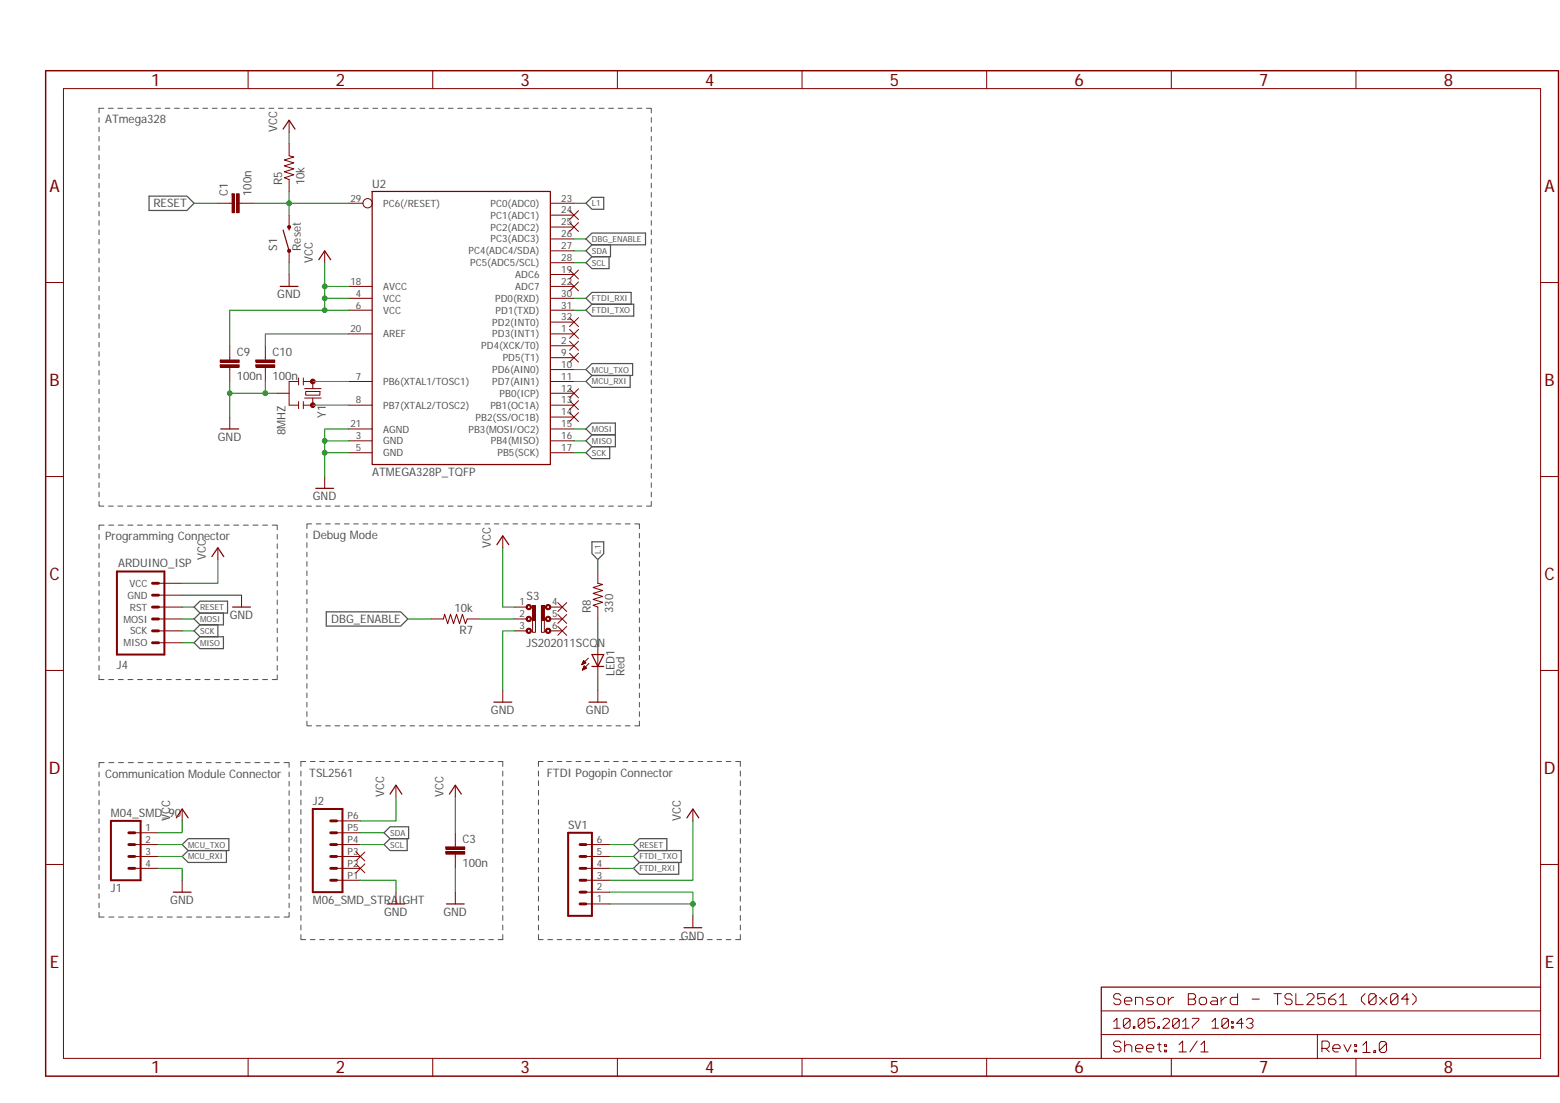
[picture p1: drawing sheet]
<svg xmlns="http://www.w3.org/2000/svg" width="297mm" height="210mm" viewBox="0 0 297 210" stroke-linecap="round" stroke-linejoin="round" font-family="sans-serif">
<path d="M8.4 13.2l288.6 192M297 13.2l-288.6 192" fill="none" stroke="#fff" stroke-width=".19"/>
<g fill="none" stroke="#505050" stroke-width=".19">
<path d="M18.9 22.4v.9M18.9 24.2v.9M18.9 26v.9M18.9 27.7v.9M18.9 29.5v.9M18.9 31.3v.9M18.9 33.1v.9M18.9 34.9v.9M18.9 36.7v.8M18.9 38.4v.9M19.8 20.6h-.9v.9M20.7 20.6h.9"/>
<path d="M22.5 20.6h.9M24.3 20.6h.9M26.1 20.6h.9M27.9 20.6h.9M29.7 20.6h.9M31.5 20.6h.9M33.2 20.6h1M35 20.6h.9M36.8 20.6h.9M38.6 20.6h.9M40.4 20.6h.9M42.2 20.6h.9"/>
<path d="M44 20.6h.9M45.8 20.6h.9M47.6 20.6h.9M49.4 20.6h.9M51.2 20.6h.9M53 20.6h.9M54.8 20.6h.9M56.6 20.6h.9M58.4 20.6h.9M60.2 20.6h.9M62 20.6h.9M63.8 20.6h.9"/>
<path d="M65.6 20.6h.9M67.4 20.6h.9M69.2 20.6h.9M71 20.6h.9M72.8 20.6h.9M74.6 20.6h.9M76.4 20.6h.9M78.2 20.6h.9M80 20.6h.9M81.8 20.6h.9M83.6 20.6h.9M85.4 20.6h.9"/>
<path d="M87.2 20.6h.9M89 20.6h.9M90.8 20.6h.8M92.6 20.6h.8M94.3 20.6h.9M96.1 20.6h.9M97.9 20.6h.9M99.7 20.6h.9M101.5 20.6h.9M103.3 20.6h.9M105.1 20.6h.9M106.9 20.6h.9"/>
<path d="M108.7 20.6h.9M110.5 20.6h.9M112.3 20.6h.9M114.1 20.6h.9M115.9 20.6h.9M117.7 20.6h.9M119.5 20.6h.9M121.3 20.6h.9M123.1 20.6h.9v.9M124 22.4v.9M124 24.2v.9M124 26v.9"/>
<path d="M124 27.7v.9M124 29.5v.9M124 31.3v.9M124 33.1v.9M124 34.9v.9M124 36.7v.8M124 38.4v.9M18.9 40.2v.9M18.9 42v.9M18.9 43.8v.9M18.9 45.6v.9M18.9 47.3v.9"/>
<path d="M18.9 49.1v.9M18.9 50.9v.9M18.9 52.7v.9M18.9 54.5v.9M18.9 56.3v.8M18.9 58v.9M18.9 59.8v.9M124 40.2v.9M124 42v.9M124 43.8v.9M124 45.6v.9M124 47.3v.9"/>
<path d="M124 49.1v.9M124 50.9v.9M124 52.7v.9M124 54.5v.9M124 56.3v.8M124 58v.9M124 59.8v.9M18.9 61.6v.9M18.9 63.4v.9M18.9 65.2v.9M18.9 67v.8M18.9 68.7v.9"/>
<path d="M18.9 70.5v.9M18.9 72.3v.9M18.9 74.1v.9M18.9 75.9v.9M18.9 77.6v.9M18.9 79.4v.9M124 61.6v.9M124 63.4v.9M124 65.2v.9M124 67v.8M124 68.7v.9M124 70.5v.9"/>
<path d="M124 72.3v.9M124 74.1v.9M124 75.9v.9M124 77.6v.9M124 79.4v.9M18.9 95.5v.9h.9M18.9 81.2v.9M18.9 83v.9M18.9 84.8v.9M18.9 86.6v.8M18.9 88.3v.9M18.9 90.1v.9"/>
<path d="M18.9 91.9v.9M18.9 93.7v.9M19.8 100h-.9v.9M20.7 96.4h.9M20.7 100h1M22.5 96.4h.9M22.5 100h1M24.3 96.4h.9M24.4 100h.9M26.1 96.4h.9M26.2 100h.9M27.9 96.4h.9"/>
<path d="M28 100h1M29.7 96.4h.9M29.9 100h.9M31.5 96.4h.9M31.7 100h.9M33.2 96.4h1M33.5 100h1M35 96.4h.9M35.3 100h1M36.8 96.4h.9M37.2 100h.9M38.6 96.4h.9"/>
<path d="M39 100h1M40.4 96.4h.9M40.8 100h1M42.2 96.4h.9M42.7 100h.9M44 96.4h.9M44.5 100h1M45.8 96.4h.9M46.4 100h.9M47.6 96.4h.9M48.2 100h.9M49.4 96.4h.9"/>
<path d="M50 100h.9M51.2 96.4h.9M51.8 100h1v.9M53 96.4h.9M54.8 96.4h.9M56.6 96.4h.9M58.4 96.4h.9M59.3 99.7h-.9v.9M60.2 96.4h.9M60.2 99.7h.9M62 99.7h.9M62 96.4h.9"/>
<path d="M63.8 99.7h.9M63.8 96.4h.9M65.6 99.7h.9M65.6 96.4h.9M67.3 99.7h.9M67.4 96.4h.9M69.1 99.7h.9M69.2 96.4h.9M70.9 99.7h.9M71 96.4h.9M72.7 99.7h.9M72.8 96.4h.9"/>
<path d="M74.5 99.7h.9M74.6 96.4h.9M76.3 99.7h.9M76.4 96.4h.9M78.1 99.7h.8M78.2 96.4h.9M79.8 99.7h.9M80 96.4h.9M81.6 99.7h.9M81.8 96.4h.9M83.4 99.7h.9M83.6 96.4h.9"/>
<path d="M85.2 99.7h.9M85.4 96.4h.9M87 99.7h.9M87.2 96.4h.9M88.7 99.7h.9M89 96.4h.9M90.5 99.7h.9M90.8 96.4h.8M92.3 99.7h.9M92.6 96.4h.8M94.1 99.7h.9M94.3 96.4h.9"/>
<path d="M95.9 99.7h.9M96.1 96.4h.9M97.7 99.7h.9M97.9 96.4h.9M99.5 99.7h.8M99.7 96.4h.9M101.2 99.7h.9M101.5 96.4h.9M103 99.7h.9M103.3 96.4h.9M104.8 99.7h.9M105.1 96.4h.9"/>
<path d="M106.6 99.7h.9M106.9 96.4h.9M108.4 99.7h.9M108.7 96.4h.9M110.1 99.7h.9M110.5 96.4h.9M111.9 99.7h.9M112.3 96.4h.9M113.7 99.7h.9M114.1 96.4h.9M115.5 99.7h.9M115.9 96.4h.9"/>
<path d="M117.3 99.7h.9M117.7 96.4h.9M119.1 99.7h.9M119.5 96.4h.9M120.9 99.7h.8v.9M121.3 96.4h.9M124 81.2v.9M124 83v.9M124 84.8v.9M124 86.6v.8M124 88.3v.9M124 90.1v.9"/>
<path d="M124 91.9v.9M124 93.7v.9M124 95.5v.9h-.9M18.9 101.7v.9M18.9 103.5v.9M18.9 105.3v.9M18.9 107.1v.9M18.9 108.9v.9M18.9 110.7v.8M18.9 112.4v.9M18.9 114.2v.9M18.9 116v.9"/>
<path d="M18.9 117.8v.9M18.9 119.6v.9M52.8 101.7v.9M52.8 103.5v.9M52.8 105.3v.9M52.8 107.1v.9M52.8 108.9v.9M52.8 110.7v.8M52.8 112.4v.9M52.8 114.2v.9M52.8 116v.9M52.8 117.8v.9"/>
<path d="M52.8 119.6v.9M58.4 101.5v.9M58.4 103.3v.9M58.4 105.1v.9M58.4 106.9v.9M58.4 108.7v.9M58.4 110.5v.9M58.4 112.3v.9M58.4 114v.9M58.4 115.8v.9M58.4 117.6v.9M58.4 119.4v.9"/>
<path d="M121.7 101.5v.9M121.7 103.3v.9M121.7 105.1v.9M121.7 106.9v.9M121.7 108.7v.9M121.7 110.5v.9M121.7 112.3v.9M121.7 114v.9M121.7 115.8v.9M121.7 117.6v.9M121.7 119.4v.9M18.9 121.3v.9"/>
<path d="M18.9 123.1v.9M18.9 124.9v.9M18.9 126.7v.9M18.9 128.5v.9h.9M20.7 129.4h1M22.5 129.4h1M24.4 129.4h.9M26.2 129.4h.9M28 129.4h1M29.9 129.4h.9M31.7 129.4h.9M33.5 129.4h1"/>
<path d="M35.3 129.4h1M37.2 129.4h.9M39 129.4h1M40.8 129.4h1M42.7 129.4h.9M44.5 129.4h1M46.4 129.4h.9M48.2 129.4h.9M50 129.4h.9M52.8 128.5v.9h-1M52.8 121.3v.9M52.8 123.1v.9"/>
<path d="M52.8 124.9v.9M52.8 126.7v.9M58.4 121.2v.9M58.4 123v.9M58.4 124.8v.9M58.4 126.6v.9M58.4 128.4v.8M58.4 130.1v.9M58.4 131.9v.9M58.4 133.7v.9M58.4 135.5v.9M58.4 137.3v.9h.9"/>
<path d="M60.2 138.2h.9M62 138.2h.9M63.8 138.2h.9M65.6 138.2h.9M67.3 138.2h.9M69.1 138.2h.9M70.9 138.2h.9M72.7 138.2h.9M74.5 138.2h.9M76.3 138.2h.9M78.1 138.2h.8M79.8 138.2h.9"/>
<path d="M81.6 138.2h.9M83.4 138.2h.9M85.2 138.2h.9M87 138.2h.9M88.7 138.2h.9M90.5 138.2h.9M92.3 138.2h.9M94.1 138.2h.9M95.9 138.2h.9M97.7 138.2h.9M99.5 138.2h.8M101.2 138.2h.9"/>
<path d="M103 138.2h.9M104.8 138.2h.9M106.6 138.2h.9M108.4 138.2h.9M110.1 138.2h.9M111.9 138.2h.9M113.7 138.2h.9M115.5 138.2h.9M117.3 138.2h.9M119.1 138.2h.9M121.7 137.3v.9h-.8M121.7 121.2v.9"/>
<path d="M121.7 123v.9M121.7 124.8v.9M121.7 126.6v.9M121.7 128.4v.8M121.7 130.1v.9M121.7 131.9v.9M121.7 133.7v.9M121.7 135.5v.9M18.9 147v.9M18.9 148.8v.8M18.9 150.5v.9M18.9 152.3v.9"/>
<path d="M18.9 154.1v.9M18.9 155.9v.9M18.9 157.6v1M18.9 159.4v.9M19.8 145.2h-.9v.9M20.7 145.2h1M22.6 145.2h.9M24.4 145.2h1M26.3 145.2h.9M28.1 145.2h1M30 145.2h.9M31.8 145.2h1"/>
<path d="M33.7 145.2h.9M35.6 145.2h.9M37.4 145.2h1M39.3 145.2h.9M41.1 145.2h1M43 145.2h.9M44.8 145.2h1M46.7 145.2h.9M48.5 145.2h1M50.4 145.2h.9M52.2 145.2h1M54.1 145.2h1v.9"/>
<path d="M55.1 147v.9M55.1 148.8v.8M55.1 150.5v.9M55.1 152.3v.9M55.1 154.1v.9M55.1 155.9v.9M55.1 157.6v1M55.1 159.4v.9M57.3 146.8v.9M57.3 148.6v1M57.3 150.5v.9M57.3 152.3v.9"/>
<path d="M57.3 154.1v1M57.3 156v.9M57.3 157.8v.9M57.3 159.6v.9M58.2 145h-.9v.9M59.1 145h.9M60.9 145h.9M62.7 145h.9M64.4 145h1M66.2 145h.9M68 145h.9M69.8 145h.9"/>
<path d="M71.6 145h.9M73.4 145h.9M75.2 145h.9M77 145h.9M78.8 145h.8M80.5 145h.9M82.3 145h.9M84.1 145h.9M85.9 145h.9M87.7 145h.9M89.5 145h.9M91.3 145h.9"/>
<path d="M93.1 145h.9M94.8 145h.9v.9M95.7 146.8v.9M95.7 148.6v1M95.7 150.5v.9M95.7 152.3v.9M95.7 154.1v1M95.7 156v.9M95.7 157.8v.9M95.7 159.6v.9M102.5 146.8v.9M102.5 148.6v1"/>
<path d="M102.5 150.5v.9M102.5 152.3v.9M102.5 154.1v1M102.5 156v.9M102.5 157.8v.9M102.5 159.6v.9M103.4 145h-.9v.9M104.3 145h.9M106.1 145h.9M107.9 145h.9M109.7 145h.9M111.5 145h.9"/>
<path d="M113.3 145h.8M115 145h.9M116.8 145h.9M118.6 145h.9M120.4 145h.9M122.2 145h.9M124 145h.9M125.8 145h.9M127.5 145h1M129.3 145h.9M131.1 145h.9M132.9 145h.9"/>
<path d="M134.7 145h.9M136.5 145h.9M138.3 145h.9M140.1 145h.9v.9M141 146.8v.9M141 148.6v1M141 150.5v.9M141 152.3v.9M141 154.1v1M141 156v.9M141 157.8v.9M141 159.6v.9"/>
<path d="M18.9 161.2v.9M18.9 163v.9M18.9 164.8v.9M18.9 166.6v.8M18.9 168.3v.9M18.9 170.1v.9M18.9 171.9v.9M18.9 173.7v.9h.9M20.7 174.6h1M22.6 174.6h.9M24.4 174.6h1M26.3 174.6h.9"/>
<path d="M28.1 174.6h1M30 174.6h.9M31.8 174.6h1M33.7 174.6h.9M35.6 174.6h.9M37.4 174.6h1M39.3 174.6h.9M41.1 174.6h1M43 174.6h.9M44.8 174.6h1M46.7 174.6h.9M48.5 174.6h1"/>
<path d="M50.4 174.6h.9M52.2 174.6h1M55.1 173.7v.9h-1M55.1 161.2v.9M55.1 163v.9M55.1 164.8v.9M55.1 166.6v.8M55.1 168.3v.9M55.1 170.1v.9M55.1 171.9v.9M57.3 161.5v.9M57.3 163.3v.9"/>
<path d="M57.3 165.1v1M57.3 166.9v1M57.3 168.8v.9M57.3 170.6v1M57.3 172.4v1M57.3 174.3v.9M57.3 176.1v.9M57.3 177.9v1h.9M59.1 178.9h.9M60.9 178.9h.9M62.7 178.9h.9M64.4 178.9h1"/>
<path d="M66.2 178.9h.9M68 178.9h.9M69.8 178.9h.9M71.6 178.9h.9M73.4 178.9h.9M75.2 178.9h.9M77 178.9h.9M78.8 178.9h.8M80.5 178.9h.9M82.3 178.9h.9M84.1 178.9h.9M85.9 178.9h.9"/>
<path d="M87.7 178.9h.9M89.5 178.9h.9M91.3 178.9h.9M93.1 178.9h.9M95.7 177.9v1h-.9M95.7 161.5v.9M95.7 163.3v.9M95.7 165.1v1M95.7 166.9v1M95.7 168.8v.9M95.7 170.6v1M95.7 172.4v1"/>
<path d="M95.7 174.3v.9M95.7 176.1v.9M102.5 177.9v1h.9M102.5 161.5v.9M102.5 163.3v.9M102.5 165.1v1M102.5 166.9v1M102.5 168.8v.9M102.5 170.6v1M102.5 172.4v1M102.5 174.3v.9M102.5 176.1v.9"/>
<path d="M104.3 178.9h.9M106.1 178.9h.9M107.9 178.9h.9M109.7 178.9h.9M111.5 178.9h.9M113.3 178.9h.8M115 178.9h.9M116.8 178.9h.9M118.6 178.9h.9M120.4 178.9h.9M122.2 178.9h.9M124 178.9h.9"/>
<path d="M125.8 178.9h.9M127.5 178.9h1M129.3 178.9h.9M131.1 178.9h.9M132.9 178.9h.9M134.7 178.9h.9M136.5 178.9h.9M138.3 178.9h.9M141 177.9v1h-.9M141 161.5v.9M141 163.3v.9M141 165.1v1"/>
<path d="M141 166.9v1M141 168.8v.9M141 170.6v1M141 172.4v1M141 174.3v.9M141 176.1v.9"/>
</g>
<g fill="none" stroke="#505050" stroke-width=".23">
<path d="M28.4 37.3h7.2l1.4 1.4-1.4 1.4h-7.2zM111.6 38.7l1.1-1.1h2.3v2.2h-2.3zM111.6 50l1.1-1.1h3.3v2.2h-3.3zM111.6 47.8l1.1-1.2h3.5v2.3h-3.5zM111.6 45.5l1.1-1.1h10.2v2.2h-10.2zM111.6 56.8l1.1-1.1h7.5v2.2h-7.5zM111.6 59.1l1.1-1.2h8v2.3h-8zM111.6 70.4l1.1-1.2h7.8v2.3h-7.8zM111.6 72.6l1.1-1.1h7.3v2.2h-7.3zM111.6 86.2l1.1-1.2h3.4v2.3h-3.4zM111.6 81.7l1.1-1.2h4.5v4.5h-4.5l-1.1-1.1 1.1-1.1h4.5h-4.5zM37 115.6l1.1-1.2h5.2v2.3h-5.2z"/>
<path d="M38.1 119h3.4v2.2h-3.4l-1.1-1.1zM38.1 116.7h4.4v2.3h-4.4l-1.1-1.2zM62.1 116.5h14.2l1.4 1.3-1.4 1.4h-14.2zM112.7 103.1h2.3v2.3l-1.2 1.1-1.1-1.1zM38.1 121.2h4.4v2.3h-4.4l-1.1-1.1zM74.3 157.4h3.5v2.3h-3.5l-1.2-1.2zM34.7 160.8l1.1-1.1h7.8v2.2h-7.8zM34.7 163l1.1-1.1h7.3v2.3h-7.3zM73.1 160.8l1.2-1.1h3.2v2.2h-3.2zM120.6 160.8l1.1-1.1h5.3v2.2h-5.3zM120.6 165.3l1.1-1.1h7.5v2.2h-7.5zM120.6 163l1.1-1.1h8v2.3h-8z"/>
</g>
<g fill="none" stroke="#800000" stroke-width=".19">
<path d="M55.1 27.4v2.3l.8 .2-1.8 .6 1.8 .5-1.8 .6 1.8 .6-1.8 .5 1.8 .6-1.8 .5 1 .4v2.2M55.1 52.3v2.2M43.7 79.4v2.3M61.8 90.7v2.3M213.4 189.5l-.3-.3h-.7l-.4 .3v.4l.4 .3h.7l.3 .4v.3l-.3 .4h-.7l-.4-.4M214.1 190.6h1.4v-.4l-.3-.3h-.7l-.4 .3v.7l.4 .4h.7M216.2 191.3v-1.4h1.1l.3 .3v1.1M219.7 189.9h-1.1l-.3 .3 .3 .4h.7l.4 .3-.4 .4h-1M220.4 190.2l.3-.3h.7l.4 .3v.7l-.4 .4h-.7l-.3-.4zM222.5 189.9v1.4M223.5 189.9h-.4l-.6 .7M226.3 189.2h1l.4 .3v.4l-.4 .3 .4 .4v.3l-.4 .4h-1z"/>
<path d="M226.3 190.2h1M228.3 190.2l.4-.3h.7l.3 .3v.7l-.3 .4h-.7l-.4-.4zM230.8 189.9h.7l.3 .3v1.1h-1l-.4-.4 .4-.3h1M232.5 189.9v1.4M233.5 189.9h-.3l-.7 .7M235.6 189.2v2.1h-1l-.4-.4v-.7l.4-.3h1M238.4 190.2h1.4M242.6 189.2h1.4M243.3 189.2v2.1M246 189.5l-.3-.3h-.7l-.3 .3v.4l.3 .3h.7l.3 .4v.3l-.3 .4h-.7l-.3-.4M246.7 189.2v2.1h1.4M248.8 189.5l.4-.3h.7l.3 .3v.4l-1.4 1.4h1.4"/>
<path d="M252.3 189.2h-1.4v1l.7-.3h.3l.4 .3v.7l-.4 .4h-.7l-.3-.4M254.4 189.2l-.7 .3-.7 .7v.7l.3 .4h.7l.4-.4v-.3l-.4-.4h-1M255.1 189.9l.7-.7v2.1M255.1 191.3h1.4M259.5 199l.7-.7v2.1M259.9 189.2l-.7 .7v.7l.7 .7M262 189.5l-1.4 1.4 .4 .4h.7l.3-.4v-1.4l-.3-.3h-.7l-.4 .3v1.4M262.7 189.9l1.4 1.4M264 198.6l-1.4 1.4 .4 .4h.7l.3-.4v-1.4l-.3-.3h-.7l-.4 .3v1.4M264.1 189.9l-1.4 1.4M266.2 189.5l-1.4 1.4 .3 .4h.7l.4-.4v-1.4l-.4-.3h-.7l-.3 .3v1.4M268.3 190.2h-1.4l1-1v2.1"/>
<path d="M268.9 189.2l.7 .7v.7l-.7 .7M259.5 200.4h1.4M261.6 200h.3v.4h-.3z"/>
</g>
<path d="M53.4 54.5h3.3M42 81.7h3.4M60.1 93h3.4" fill="none" stroke="#800000" stroke-width=".23"/>
<path d="M48.7 69.4h3.6v.5h-3.6z" fill="#800000"/>
<path d="M48.7 69.4h3.6v.5h-3.6zM48.7 69.4h.1" fill="none" stroke="#800000" stroke-width=".19"/>
<path d="M48.7 68.5h3.6v.5h-3.6z" fill="#800000"/>
<g fill="none" stroke="#800000" stroke-width=".19">
<path d="M48.7 68.5h3.6v.5h-3.6zM48.7 68.5h.1M50.5 65.8v2.7M50.5 69.9v2.7M46 113.3v2.3M113.8 108.8v2.2l.9 .3-1.8 .5 1.8 .6-1.8 .6 1.8 .5-1.8 .6 1.8 .6-1.8 .5 .9 .4v2.2M110.8 126.5h.2M110.8 126.4h.4M110.9 127.5h.1M110.9 126.3h.5M111 127.4h.2M111 126.2h.5"/>
<path d="M111 127.3h.5M111 126h.4M111 125.9h.3M111.1 127.2h.6M111.1 125.8h.1M111.1 127.1h.5M111.1 125.8l.5 .4-.8 .3zM111.1 127h.4M111.2 126.9h.2M111.2 126.8h.1M111.2 126.8l.5 .4-.8 .4zM112 125.3l-1.2 1.2"/>
<path d="M112.1 126.3l-1.2 1.3M113.8 122.4v6.7M113.8 131.4v2.3"/>
</g>
<path d="M44.3 115.6h3.4M112.1 133.7h3.4M112.7 124.6h2.3l-1.2 2.3zM112.7 126.9h2.3" fill="none" stroke="#800000" stroke-width=".23"/>
<path d="M41.9 69.4h3.6v.5h-3.6z" fill="#800000"/>
<path d="M41.9 69.4h3.6v.5h-3.6zM41.9 69.4h.1" fill="none" stroke="#800000" stroke-width=".19"/>
<path d="M41.9 68.5h3.6v.5h-3.6z" fill="#800000"/>
<g fill="none" stroke="#800000" stroke-width=".19">
<path d="M12.1 16.9h281.2v184.6h-281.2zM47.2 13.5v3.4M82.4 13.5v3.4M117.6 13.5v3.4M152.7 13.5v3.4M187.9 13.5v3.4M223 13.5v3.4M258.2 13.5v3.4M66.4 38.7h2.7M104.8 38.7h4.5M8.7 53.8h3.4M66.4 56.8h4.5"/>
<path d="M66.4 59.1h4.5M66.4 54.5h4.5M104.8 56.8h4.5M104.8 59.1h4.5M104.8 54.5h4.5M104.8 52.3h4.5M104.8 50h4.5M104.8 47.8h4.5M104.8 45.5h4.5M104.8 43.2h4.5M104.8 41h4.5M293.3 53.8h3.5"/>
<path d="M41.9 68.5h3.6v.5h-3.6zM41.9 68.5h.1M43.7 65.8v2.7M43.7 69.9v2.7M66.4 77.1h4.5M66.4 72.6h4.5M66.4 63.6h4.5M104.8 77.1h4.5M104.8 72.6h4.5M104.8 63.6h4.5M104.8 79.4h4.5M104.8 74.9h4.5"/>
<path d="M104.8 70.4h4.5M104.8 68.1h4.5M104.8 65.8h4.5M104.8 61.3h4.5M8.7 90.7h3.4M66.4 86.2h4.5M66.4 83.9h4.5M66.4 81.7h4.5M104.8 86.2h4.5M104.8 83.9h4.5M104.8 81.7h4.5M293.3 90.7h3.5"/>
<path d="M30.2 117.8h4.5M30.2 115.6h4.5M30.2 113.3h4.5M30.2 111h4.5M82.2 117.8h2.2l.3-.9 .5 1.8 .6-1.8 .6 1.8 .5-1.8 .6 1.8 .6-1.8 .5 1.8 .4-.9h2.2M8.7 127.6h3.4M30.2 122.4h4.5M30.2 120.1h4.5M95.7 131.4v2.3M293.3 127.6h3.5M8.7 164.6h3.4M293.3 164.6h3.5"/>
<path d="M209.7 192.4h83.7M209.7 197h41.1M212 194.5l.7-.6v1.8M212 195.7h1.3M213.4 198.5l-.3-.3h-.7l-.4 .3v.4l.4 .3h.7l.3 .4v.3l-.3 .4h-.7l-.4-.4M214.1 199.2l.4-.3h.7l.3 .3v1.1M214.1 198.2v2.1M215.2 194.2l-1.3 1.2 .3 .3h.7l.3-.3v-1.2l-.3-.3h-.7l-.3 .3v1.2M215.8 195.4h.3v.3h-.3zM216.2 199.6h1.4v-.4l-.3-.3h-.7l-.4 .3v.7l.4 .4h.7M218 194.2l-1.3 1.2 .3 .3h.7l.3-.3v-1.2l-.3-.3h-.7l-.3 .3v1.2M218.3 199.6h1.4v-.4l-.4-.3h-.7l-.3 .3v.7l.3 .4h.7"/>
<path d="M219.9 193.9h-1.3v.9l.6-.3h.3l.4 .3v.6l-.4 .3h-.6l-.3-.3M220.4 198.9h.7M220.5 195.4h.3v.3h-.3zM220.7 198.5v1.4l.4 .4M221.4 194.2l.3-.3h.7l.3 .3v.3l-1.3 1.2h1.3M221.8 198.9h.3v.3h-.3zM221.8 199.9h.3v.4h-.3zM224.5 198.9l.7-.7v2.1M224.5 194.2l-1.2 1.2 .3 .3h.6l.3-.3v-1.2l-.3-.3h-.6l-.3 .3v1.2M225.2 194.5l.6-.6v1.8M225.2 195.7h1.2M227 193.9h1.3v.3l-1.3 1.2v.3"/>
<path d="M228 198.2l-1.4 2.1M228.7 198.9l.6-.7v2.1M230.8 194.5l.6-.6v1.8M230.8 195.7h1.2M233.9 194.2l-1.2 1.2 .3 .3h.6l.3-.3v-1.2l-.3-.3h-.6l-.3 .3v1.2M234.5 194.5h.3v.3h-.3zM234.5 195.4h.3v.3h-.3zM236.7 194.8h-1.2l.9-.9v1.8M237.3 194.2l.4-.3h.6l.3 .3v.3l-.3 .3h-.3M238.3 194.8l.3 .3v.3l-.3 .3h-.6l-.4-.3M251.7 199.6h1l.4-.4v-.7l-.4-.3h-1v2.1M252.4 199.6l.7 .7"/>
<path d="M253.8 199.6h1.4v-.4l-.4-.3h-.7l-.3 .3v.7l.3 .4h.7M255.9 198.9l.7 1.4 .7-1.4M258 198.9h.3v.3h-.3zM258 199.9h.3v.4h-.3zM293.4 197h-42.6v4.6M47.2 201.5v3.4M82.4 201.5v3.4M117.6 201.5v3.4M152.7 201.5v3.4M187.9 201.5v3.4M223 201.5v3.4M224.5 200.3h1.4"/>
<path d="M228.7 200.3h1.3M258.2 201.5v3.4"/>
<circle cx="70" cy="38.7" r=".89"/>
</g>
<path d="M70.9 36.4h33.9v52h-33.9zM53.9 43.8l1.2 4M55.1 43.2v.6M94 133.7h3.4M293.4 187.9h-83.7v13.6" fill="none" stroke="#800000" stroke-width=".23"/>
<path d="M8.7 13.5h288.1v191.4h-288.1z" fill="none" stroke="#800000" stroke-width=".28"/>
<path d="M22.3 108.8h9v15.8h-9z" fill="none" stroke="#800000" stroke-width=".38"/>
<path d="M29 117.8h1.2M29 113.3h1.2M29 115.6h1.2M29 111h1.2M29 120.1h1.2M29 122.4h1.2" fill="none" stroke="#800000" stroke-width=".55"/>
<path d="M54.8 47.5h.4l.1 .1-.1 .4h-.4z" fill-rule="evenodd" fill="#800000"/>
<path d="M54.8 47.5h.4l.1 .1-.1 .4h-.4z" fill="none" stroke="#800000" stroke-width=".19"/>
<path d="M54.8 43l.4-.1 .1 .2-.1 .4-.4-.1z" fill-rule="evenodd" fill="#800000"/>
<g fill="none" stroke="#800000" stroke-width=".19">
<path d="M54.8 43l.4-.1 .1 .2-.1 .4-.4-.1zM55.1 41v2.2M55.1 47.8v2.2M52.8 74.9h2.3M56.9 76.5v1.3M56.9 71.9v1.4M56.9 72.6h-1.8v4.5h1.8M57.8 76.5v1.3M57.8 71.9v1.4M57.8 72.6h1.8v1.4M58 75.8h3.1M58 74h3.1"/>
<path d="M58.2 74.5h2.7v.7h-2.7zM59.6 75.8v1.3h-1.8"/>
</g>
<circle cx="59.6" cy="72.6" r=".45" fill="#800000"/>
<circle cx="59.6" cy="72.6" r=".45" fill="none" stroke="#800000" stroke-width=".19"/>
<circle cx="59.6" cy="77.1" r=".45" fill="#800000"/>
<g fill="none" stroke="#800000" stroke-width=".19">
<path d="M34.7 167.6v2.2M75.4 169.8v2.3"/>
<circle cx="59.6" cy="77.1" r=".45"/>
</g>
<path d="M33 169.8h3.4M73.7 172.1h3.4" fill="none" stroke="#800000" stroke-width=".23"/>
<path d="M84.9 162.1h3.6v.5h-3.6z" fill="#800000"/>
<path d="M84.9 162.1h3.6v.5h-3.6zM84.9 162.1h.1" fill="none" stroke="#800000" stroke-width=".19"/>
<path d="M84.9 161.2h3.6v.5h-3.6z" fill="#800000"/>
<path d="M55.1 22.9v2.2M61.8 47.8v2.2M41.5 104.3v2.2M95.7 102v2.3M34.7 154v2.3M75.4 149.5v2.2M86.7 149.5v2.2M86.7 158.5v2.7M84.9 161.2h3.6v.5h-3.6zM84.9 161.2h.1M86.7 162.6v2.7M86.7 169.8v2.3" fill="none" stroke="#800000" stroke-width=".19"/>
<path d="M53.9 24.6l1.2-1.7 1.1 1.7M60.7 49.4l1.1-1.6 1.2 1.6M40.3 106l1.2-1.7 1.1 1.7M94.6 103.7l1.1-1.7 1.2 1.7M33.6 155.7l1.1-1.7 1.1 1.7M74.3 151.2l1.1-1.7 1.1 1.7M85.6 151.2l1.1-1.7 1.1 1.7M85 172.1h3.4" fill="none" stroke="#800000" stroke-width=".23"/>
<path d="M100.4 115.2a.52 .52 0 0 1 .8 .1 .52 .52 0 0 1-.4 .8 .52 .52 0 0 1-.6-.5h.2a.28 .28 0 0 1 .4-.3 .28 .28 0 0 1 .1 .5 .28 .28 0 0 1-.5-.1v-.1h-.2z" fill-rule="evenodd" fill="#800000"/>
<path d="M100.4 115.2a.52 .52 0 0 1 .8 .1 .52 .52 0 0 1-.4 .8 .52 .52 0 0 1-.6-.5h.2a.28 .28 0 0 1 .4-.3 .28 .28 0 0 1 .1 .5 .28 .28 0 0 1-.5-.1v-.1h-.2z" fill="none" stroke="#800000" stroke-width=".19"/>
<path d="M100.4 117.4a.51 .51 0 0 1 .7 .2 .51 .51 0 0 1-.3 .7 .51 .51 0 0 1-.6-.5h.2a.28 .28 0 0 1 .4-.2 .28 .28 0 0 1 .1 .5 .28 .28 0 0 1-.5-.1v-.2h-.2z" fill-rule="evenodd" fill="#800000"/>
<path d="M100.4 117.4a.51 .51 0 0 1 .7 .2 .51 .51 0 0 1-.3 .7 .51 .51 0 0 1-.6-.5h.2a.28 .28 0 0 1 .4-.2 .28 .28 0 0 1 .1 .5 .28 .28 0 0 1-.5-.1v-.2h-.2z" fill="none" stroke="#800000" stroke-width=".19"/>
<path d="M100.4 119.7a.51 .51 0 0 1 .7 .2 .51 .51 0 0 1-.3 .7 .51 .51 0 0 1-.6-.5h.2a.28 .28 0 0 1 .4-.2 .28 .28 0 0 1 .1 .4 .28 .28 0 0 1-.5-.1v-.1h-.2z" fill-rule="evenodd" fill="#800000"/>
<path d="M100.4 119.7a.51 .51 0 0 1 .7 .2 .51 .51 0 0 1-.3 .7 .51 .51 0 0 1-.6-.5h.2a.28 .28 0 0 1 .4-.2 .28 .28 0 0 1 .1 .4 .28 .28 0 0 1-.5-.1v-.1h-.2z" fill="none" stroke="#800000" stroke-width=".19"/>
<path d="M101.4 115.3h.6v2.8h-.6z" fill="#800000"/>
<path d="M98 115.6h2.3M98 117.8h2.3M101.4 115.3h.6v2.8h-.6zM101.4 115.3h.1M101.4 115.3h.6v5.1h-.6zM98 120.1h2.3" fill="none" stroke="#800000" stroke-width=".19"/>
<path d="M104.1 115.2a.52 .52 0 0 1 .7 .1 .52 .52 0 0 1-.3 .8 .52 .52 0 0 1-.6-.5h.2a.29 .29 0 0 1 .3-.3 .29 .29 0 0 1 .2 .4 .29 .29 0 0 1-.5 0l-.2-.1z" fill-rule="evenodd" fill="#800000"/>
<path d="M104.1 115.2a.52 .52 0 0 1 .7 .1 .52 .52 0 0 1-.3 .8 .52 .52 0 0 1-.6-.5h.2a.29 .29 0 0 1 .3-.3 .29 .29 0 0 1 .2 .4 .29 .29 0 0 1-.5 0l-.2-.1z" fill="none" stroke="#800000" stroke-width=".19"/>
<path d="M104.1 117.4a.51 .51 0 0 1 .7 .2 .51 .51 0 0 1-.3 .7 .51 .51 0 0 1-.6-.5h.2a.29 .29 0 0 1 .3-.3 .29 .29 0 0 1 .2 .5 .29 .29 0 0 1-.5 0l-.2-.2z" fill-rule="evenodd" fill="#800000"/>
<path d="M104.1 117.4a.51 .51 0 0 1 .7 .2 .51 .51 0 0 1-.3 .7 .51 .51 0 0 1-.6-.5h.2a.29 .29 0 0 1 .3-.3 .29 .29 0 0 1 .2 .5 .29 .29 0 0 1-.5 0l-.2-.2z" fill="none" stroke="#800000" stroke-width=".19"/>
<path d="M104.1 119.7a.51 .51 0 0 1 .7 .2 .51 .51 0 0 1-.3 .7 .51 .51 0 0 1-.6-.5h.2a.29 .29 0 0 1 .3-.3 .29 .29 0 0 1 .2 .4 .29 .29 0 0 1-.5 0l-.2-.1z" fill-rule="evenodd" fill="#800000"/>
<path d="M104.1 119.7a.51 .51 0 0 1 .7 .2 .51 .51 0 0 1-.3 .7 .51 .51 0 0 1-.6-.5h.2a.29 .29 0 0 1 .3-.3 .29 .29 0 0 1 .2 .4 .29 .29 0 0 1-.5 0l-.2-.1z" fill="none" stroke="#800000" stroke-width=".19"/>
<path d="M103.1 115.3h.5v2.8h-.5z" fill="#800000"/>
<g fill="none" stroke="#800000" stroke-width=".19">
<path d="M108.5 40.1l1.6 1.7M108.5 42.4l1.6 1.7M108.5 51.4l1.6 1.7M108.5 53.7l1.6 1.7M110.1 40.1l-1.6 1.7M110.1 42.4l-1.6 1.7M110.1 51.4l-1.6 1.7M110.1 53.7l-1.6 1.7M108.5 60.5l1.6 1.7M108.5 62.7l1.6 1.7M108.5 65l1.6 1.7M108.5 67.2l1.6 1.7"/>
<path d="M108.5 74l1.6 1.7M108.5 76.3l1.6 1.7M108.5 78.5l1.6 1.7M110.1 60.5l-1.6 1.7M110.1 62.7l-1.6 1.7M110.1 65l-1.6 1.7M110.1 67.2l-1.6 1.7M110.1 74l-1.6 1.7M110.1 76.3l-1.6 1.7M110.1 78.5l-1.6 1.7M103.1 115.3h.5v5.1h-.5zM103.1 115.3h.5v2.8h-.5z"/>
<path d="M103.1 115.3h.1M104.8 115.6h2.3M104.8 117.8h2.3M106.2 114.7l1.7 1.7M106.2 117l1.7 1.7M106.2 119.3l1.7 1.6M107.9 114.7l-1.7 1.7M107.9 117l-1.7 1.7M107.9 119.3l-1.7 1.6M104.8 120.1h2.3M25.7 158.5h4.5M64.1 158.5h4.5"/>
<path d="M64.1 156.3h4.5M131.9 154v2.3M25.7 165.3h4.5M25.7 163h4.5M25.7 160.8h4.5M64.1 167.6h4.5M64.1 165.3h4.5M64.1 163h4.5M64.1 160.8h4.5M67.8 162.2l1.7 1.7M67.8 164.5l1.7 1.7M69.5 162.2l-1.7 1.7"/>
<path d="M69.5 164.5l-1.7 1.7M111.6 167.6h4.5M111.6 165.3h4.5M111.6 163h4.5M111.6 160.8h4.5M111.6 172.1h4.5M111.6 169.8h4.5M131.9 174.3v2.3"/>
</g>
<path d="M21.1 156.3h5.7v11.3h-5.7zM59.6 154h5.6v15.8h-5.6zM108.2 158.5h4.5v15.8h-4.5z" fill="none" stroke="#800000" stroke-width=".38"/>
<g fill="none" stroke="#800000" stroke-width=".55">
<path d="M24.5 158.5h1.2M63 158.5h1.1M63 156.3h1.1M24.5 163h1.2M24.5 165.3h1.2M24.5 160.8h1.2M63 163h1.1M63 165.3h1.1M63 167.6h1.1M63 160.8h1.1M110.4 163h1.2M110.4 165.3h1.2"/>
<path d="M110.4 167.6h1.2M110.4 160.8h1.2M110.4 169.8h1.2M110.4 172.1h1.2"/>
</g>
<path d="M130.8 155.7l1.1-1.7 1.2 1.7M130.2 176.6h3.4" fill="none" stroke="#800000" stroke-width=".23"/>
<path d="M45.1 36.9h.4v3.6h-.4z" fill="#800000"/>
<path d="M45.1 36.9h.4v3.6h-.4zM45.1 36.9h.1" fill="none" stroke="#800000" stroke-width=".19"/>
<path d="M44.2 36.9h.5v3.6h-.5z" fill="#800000"/>
<path d="M41.5 38.7h2.7M44.2 36.9h.5v3.6h-.5zM44.2 36.9h.1M45.5 38.7h2.8" fill="none" stroke="#800000" stroke-width=".19"/>
<path d="M50.5 72.6v2.3M52.8 74.9h-9.1v4.5M113.8 129.1v2.3" fill="none" stroke="#008000" stroke-width=".19"/>
<circle cx="50.5" cy="74.9" r=".45" fill="#008000"/>
<g fill="none" stroke="#008000" stroke-width=".19">
<path d="M43.7 72.6v2.3"/>
<circle cx="50.5" cy="74.9" r=".45"/>
</g>
<circle cx="43.7" cy="74.9" r=".45" fill="#008000"/>
<g fill="none" stroke="#008000" stroke-width=".19">
<path d="M55.1 50v2.3M61.8 83.9h4.6M61.8 86.2h4.6M66.4 81.7h-4.6v9M34.7 113.3h11.3M30.2 165.3h4.5v2.3M68.6 167.6h6.8v2.2M86.7 165.3v4.5"/>
<circle cx="43.7" cy="74.9" r=".45"/>
</g>
<circle cx="61.8" cy="83.9" r=".45" fill="#008000"/>
<circle cx="61.8" cy="83.9" r=".45" fill="none" stroke="#008000" stroke-width=".19"/>
<circle cx="61.8" cy="86.2" r=".45" fill="#008000"/>
<g fill="none" stroke="#008000" stroke-width=".19">
<path d="M98 120.1h-2.3v11.3M116.1 172.1h15.8v2.2M116.1 169.8h15.8v2.3"/>
<circle cx="61.8" cy="86.2" r=".45"/>
</g>
<circle cx="131.9" cy="172.1" r=".45" fill="#008000"/>
<g fill="none" stroke="#008000" stroke-width=".19">
<path d="M66.4 56.8h-4.6v2.3h4.6M66.4 54.5h-4.6v2.3"/>
<circle cx="131.9" cy="172.1" r=".45"/>
</g>
<circle cx="61.8" cy="56.8" r=".45" fill="#008000"/>
<g fill="none" stroke="#008000" stroke-width=".19">
<path d="M43.7 59.1h18.1"/>
<circle cx="61.8" cy="56.8" r=".45"/>
</g>
<circle cx="61.8" cy="59.1" r=".45" fill="#008000"/>
<g fill="none" stroke="#008000" stroke-width=".19">
<path d="M43.7 59.1v6.7M61.8 50v4.5"/>
<circle cx="61.8" cy="59.1" r=".45"/>
</g>
<circle cx="61.8" cy="54.5" r=".45" fill="#008000"/>
<g fill="none" stroke="#008000" stroke-width=".19">
<path d="M37 38.7h4.5M48.3 38.7h18.1M55.1 36.4v2.3M55.1 25.1v2.3M109.3 38.7h2.3M109.3 50h2.3M109.3 47.8h2.3M109.3 45.5h2.3M59.6 77.1h6.8M59.6 72.6h6.8M66.4 63.6h-15.9v2.2M109.3 70.4h2.3"/>
<path d="M109.3 72.6h2.3M109.3 86.2h2.3M109.3 83.9h2.3M109.3 81.7h2.3M34.7 115.6h2.3M34.7 117.8h2.3M41.5 106.5v4.5h-6.8M77.7 117.8h4.5M91.2 117.8h6.8M95.7 104.3v11.3h2.3M113.8 106.5v2.3M113.8 117.8v4.6"/>
<path d="M34.7 120.1h2.3M34.7 122.4h2.3M34.7 156.3v2.2h-4.5M68.6 158.5h4.5M75.4 151.7v4.6h-6.8M86.7 151.7v6.8M131.9 156.3v11.3h-15.8M30.2 160.8h4.5M30.2 163h4.5M68.6 160.8h4.5M116.1 160.8h4.5"/>
<circle cx="61.8" cy="54.5" r=".45"/>
</g>
<circle cx="55" cy="38.7" r=".45" fill="#008000"/>
<g fill="none" stroke="#008000" stroke-width=".19">
<path d="M55.1 38.7v2.3M109.3 56.8h2.3M109.3 59.1h2.3M116.1 165.3h4.5M116.1 163h4.5"/>
<circle cx="55" cy="38.7" r=".45"/>
</g>
<g font-size="3.3" fill="#800000">
<text x="28.8" y="16.3">1</text>
<text x="63.9" y="16.3">2</text>
<text x="99.1" y="16.3">3</text>
<text x="134.3" y="16.3">4</text>
<text x="169.4" y="16.3">5</text>
<text x="204.6" y="16.3">6</text>
<text x="239.7" y="16.3">7</text>
<text x="274.9" y="16.3">8</text>
<text x="9.4" y="36.5">A</text>
<text x="294.1" y="36.5">A</text>
<text x="9.4" y="73.4">B</text>
<text x="294.1" y="73.4">B</text>
<text x="9.4" y="110.3">C</text>
<text x="294.1" y="110.3">C</text>
<text x="9.3" y="147.3">D</text>
<text x="293.9" y="147.3">D</text>
<text x="9.5" y="184.2">E</text>
<text x="294.1" y="184.2">E</text>
<text x="28.8" y="204.3">1</text>
<text x="63.9" y="204.3">2</text>
<text x="99.1" y="204.3">3</text>
<text x="134.3" y="204.3">4</text>
<text x="169.4" y="204.3">5</text>
<text x="204.6" y="204.3">6</text>
<text x="239.7" y="204.3">7</text>
<text x="274.9" y="204.3">8</text>
</g>
<g font-size="2.2" fill="#505050">
<text x="20" y="23.5">ATmega328</text>
<text x="52.8" y="25.1" transform="rotate(-90 52.8 25.1)">VCC</text>
<text x="53.7" y="35.3" transform="rotate(-90 53.7 35.3)">R5</text>
<text x="58" y="35.3" transform="rotate(-90 58 35.3)">10k</text>
<text x="70.9" y="35.8">U2</text>
<text x="29.2" y="39.5">RESET</text>
<text x="43.4" y="37.3" transform="rotate(-90 43.4 37.3)">C1</text>
<text x="47.9" y="37.3" transform="rotate(-90 47.9 37.3)">100n</text>
<text x="52.8" y="47.8" transform="rotate(-90 52.8 47.8)">S1</text>
<text x="57.3" y="47.8" transform="rotate(-90 57.3 47.8)">Reset</text>
<text x="59.6" y="50" transform="rotate(-90 59.6 50)">VCC</text>
<text x="52.8" y="56.8">GND</text>
<text x="45.1" y="67.8">C9</text>
<text x="51.9" y="67.8">C10</text>
<text x="45.1" y="72.3">100n</text>
<text x="51.9" y="72.3">100n</text>
<text x="41.5" y="83.9">GND</text>
<text x="54.4" y="82.8" transform="rotate(-90 54.4 82.8)">8MHZ</text>
<text x="62.1" y="79.6" transform="rotate(-90 62.1 79.6)">Y1</text>
<text x="59.6" y="95.2">GND</text>
<text x="70.9" y="90.7">ATMEGA328P_TQFP</text>
<text x="20" y="102.8">Programming Connector</text>
<text x="22.5" y="107.9">ARDUINO_ISP</text>
<text x="39.2" y="106.5" transform="rotate(-90 39.2 106.5)">VCC</text>
<text x="59.6" y="102.6">Debug Mode</text>
<text x="93.5" y="104.3" transform="rotate(-90 93.5 104.3)">VCC</text>
<text x="43.7" y="117.8">GND</text>
<text x="63.1" y="118.6">DBG_ENABLE</text>
<text x="86.6" y="116.5">10k</text>
<text x="100.3" y="114.2">S3</text>
<text x="112.5" y="116.7" transform="rotate(-90 112.5 116.7)">R8</text>
<text x="116.8" y="116.7" transform="rotate(-90 116.8 116.7)">330</text>
<text x="87.5" y="120.8">R7</text>
<text x="100.3" y="123.2">JS202011SCQN</text>
<text x="22.3" y="127.3">J4</text>
<text x="117" y="128.7" transform="rotate(-90 117 128.7)">LED1</text>
<text x="118.9" y="128.7" transform="rotate(-90 118.9 128.7)">Red</text>
<text x="93.5" y="135.9">GND</text>
<text x="111.6" y="135.9">GND</text>
<text x="20" y="148">Communication Module Connector</text>
<text x="58.9" y="147.9">TSL2561</text>
<text x="104.1" y="147.9">FTDI Pogopin Connector</text>
<text x="21.1" y="155.6">M04_SMD_90</text>
<text x="59.6" y="153.3">J2</text>
<text x="73.1" y="151.7" transform="rotate(-90 73.1 151.7)">VCC</text>
<text x="84.4" y="151.7" transform="rotate(-90 84.4 151.7)">VCC</text>
<text x="32.4" y="156.3" transform="rotate(-90 32.4 156.3)">VCC</text>
<text x="88" y="160.4">C3</text>
<text x="108.2" y="157.9">SV1</text>
<text x="129.7" y="156.3" transform="rotate(-90 129.7 156.3)">VCC</text>
<text x="88.1" y="165">100n</text>
<text x="21.1" y="169.8">J1</text>
<text x="32.4" y="172.1">GND</text>
<text x="59.6" y="172.1">M06_SMD_STRAIGHT</text>
<text x="73.1" y="174.3">GND</text>
<text x="84.4" y="174.3">GND</text>
<text x="129.7" y="178.9">GND</text>
</g>
<g font-size="1.9" fill="#505050">
<text x="66.7" y="38.4">29</text>
<text x="73" y="39.4">PC6(/RESET)</text>
<text x="93.4" y="41.6">PC1(ADC1)</text>
<text x="93.4" y="39.4">PC0(ADC0)</text>
<text x="106.9" y="40.6">24</text>
<text x="106.9" y="38.4">23</text>
<text x="93.4" y="46.2">PC3(ADC3)</text>
<text x="93.4" y="43.9">PC2(ADC2)</text>
<text x="106.9" y="47.4">27</text>
<text x="106.9" y="45.2">26</text>
<text x="106.9" y="42.9">25</text>
<text x="89.2" y="48.4">PC4(ADC4/SDA)</text>
<text x="89.6" y="50.7">PC5(ADC5/SCL)</text>
<text x="98.1" y="52.9">ADC6</text>
<text x="106.9" y="51.9">19</text>
<text x="106.9" y="49.7">28</text>
<text x="66.7" y="54.2">18</text>
<text x="67.8" y="56.5">4</text>
<text x="67.8" y="58.7">6</text>
<text x="73" y="55.2">AVCC</text>
<text x="73" y="57.5">VCC</text>
<text x="73" y="59.7">VCC</text>
<text x="94.3" y="57.5">PD0(RXD)</text>
<text x="94.4" y="59.7">PD1(TXD)</text>
<text x="98.1" y="55.2">ADC7</text>
<text x="106.9" y="58.7">31</text>
<text x="106.9" y="56.5">30</text>
<text x="106.9" y="54.2">22</text>
<text x="66.7" y="63.2">20</text>
<text x="73" y="64.2">AREF</text>
<text x="93.7" y="64.2">PD3(INT1)</text>
<text x="93.7" y="62">PD2(INT0)</text>
<text x="106.9" y="65.5">2</text>
<text x="106.9" y="63.2">1</text>
<text x="106.9" y="61">32</text>
<text x="91.6" y="66.5">PD4(XCK/T0)</text>
<text x="93.7" y="71">PD6(AIN0)</text>
<text x="95.7" y="68.8">PD5(T1)</text>
<text x="106.9" y="70">10</text>
<text x="106.9" y="67.8">9</text>
<text x="67.8" y="76.8">8</text>
<text x="67.8" y="72.3">7</text>
<text x="73" y="77.8">PB7(XTAL2/TOSC2)</text>
<text x="73" y="73.3">PB6(XTAL1/TOSC1)</text>
<text x="93.4" y="77.8">PB1(OC1A)</text>
<text x="93.7" y="73.3">PD7(AIN1)</text>
<text x="95.1" y="75.5">PB0(ICP)</text>
<text x="106.9" y="76.8">13</text>
<text x="106.9" y="74.6">12</text>
<text x="106.9" y="72.3">11</text>
<text x="66.7" y="81.3">21</text>
<text x="67.8" y="83.6">3</text>
<text x="73" y="82.3">AGND</text>
<text x="89.2" y="82.3">PB3(MOSI/OC2)</text>
<text x="90.6" y="80.1">PB2(SS/OC1B)</text>
<text x="106.9" y="83.6">16</text>
<text x="106.9" y="81.3">15</text>
<text x="106.9" y="79.1">14</text>
<text x="67.8" y="85.9">5</text>
<text x="73" y="84.6">GND</text>
<text x="73" y="86.9">GND</text>
<text x="93.5" y="84.6">PB4(MISO)</text>
<text x="94.7" y="86.9">PB5(SCK)</text>
<text x="106.9" y="85.9">17</text>
<text x="24.3" y="114">GND</text>
<text x="24.7" y="111.7">VCC</text>
<text x="23.5" y="118.5">MOSI</text>
<text x="24.7" y="116.2">RST</text>
<text x="98.9" y="115.3">1</text>
<text x="98.9" y="117.5">2</text>
<text x="98.9" y="119.8">3</text>
<text x="105.1" y="115.3">4</text>
<text x="105.1" y="117.5">5</text>
<text x="105.1" y="119.8">6</text>
<text x="23.5" y="123">MISO</text>
<text x="24.8" y="120.8">SCK</text>
<text x="66.2" y="156">P6</text>
<text x="27.7" y="158.2">1</text>
<text x="27.7" y="160.5">2</text>
<text x="66.2" y="160.5">P4</text>
<text x="66.2" y="158.2">P5</text>
<text x="113.7" y="160.5">6</text>
<text x="27.7" y="162.7">3</text>
<text x="27.7" y="165">4</text>
<text x="66.2" y="167.3">P1</text>
<text x="66.2" y="165">P2</text>
<text x="66.2" y="162.7">P3</text>
<text x="113.7" y="167.3">3</text>
<text x="113.7" y="165">4</text>
<text x="113.7" y="162.7">5</text>
<text x="113.7" y="171.8">1</text>
<text x="113.7" y="169.5">2</text>
</g>
<g font-size="1.6" fill="#505050">
<text x="112.7" y="39.3">L1</text>
<text x="112.7" y="46.1">DBG_ENABLE</text>
<text x="112.7" y="50.6">SCL</text>
<text x="112.7" y="48.3">SDA</text>
<text x="112.7" y="57.4">FTDI_RXI</text>
<text x="112.7" y="59.6">FTDI_TXO</text>
<text x="112.7" y="70.9">MCU_TXO</text>
<text x="112.7" y="73.2">MCU_RXI</text>
<text x="112.7" y="82.2">MOSI</text>
<text x="112.7" y="86.7">SCK</text>
<text x="112.7" y="84.5">MISO</text>
<text x="114.4" y="105.4" transform="rotate(-90 114.4 105.4)">L1</text>
<text x="38.1" y="116.1">RESET</text>
<text x="38.1" y="118.4">MOSI</text>
<text x="38.1" y="120.6">SCK</text>
<text x="38.1" y="122.9">MISO</text>
<text x="35.8" y="161.4">MCU_TXO</text>
<text x="74.3" y="161.4">SCL</text>
<text x="74.3" y="159.1">SDA</text>
<text x="121.7" y="161.4">RESET</text>
<text x="35.8" y="163.6">MCU_RXI</text>
<text x="121.7" y="165.9">FTDI_RXI</text>
<text x="121.7" y="163.6">FTDI_TXO</text>
</g>
</svg>
